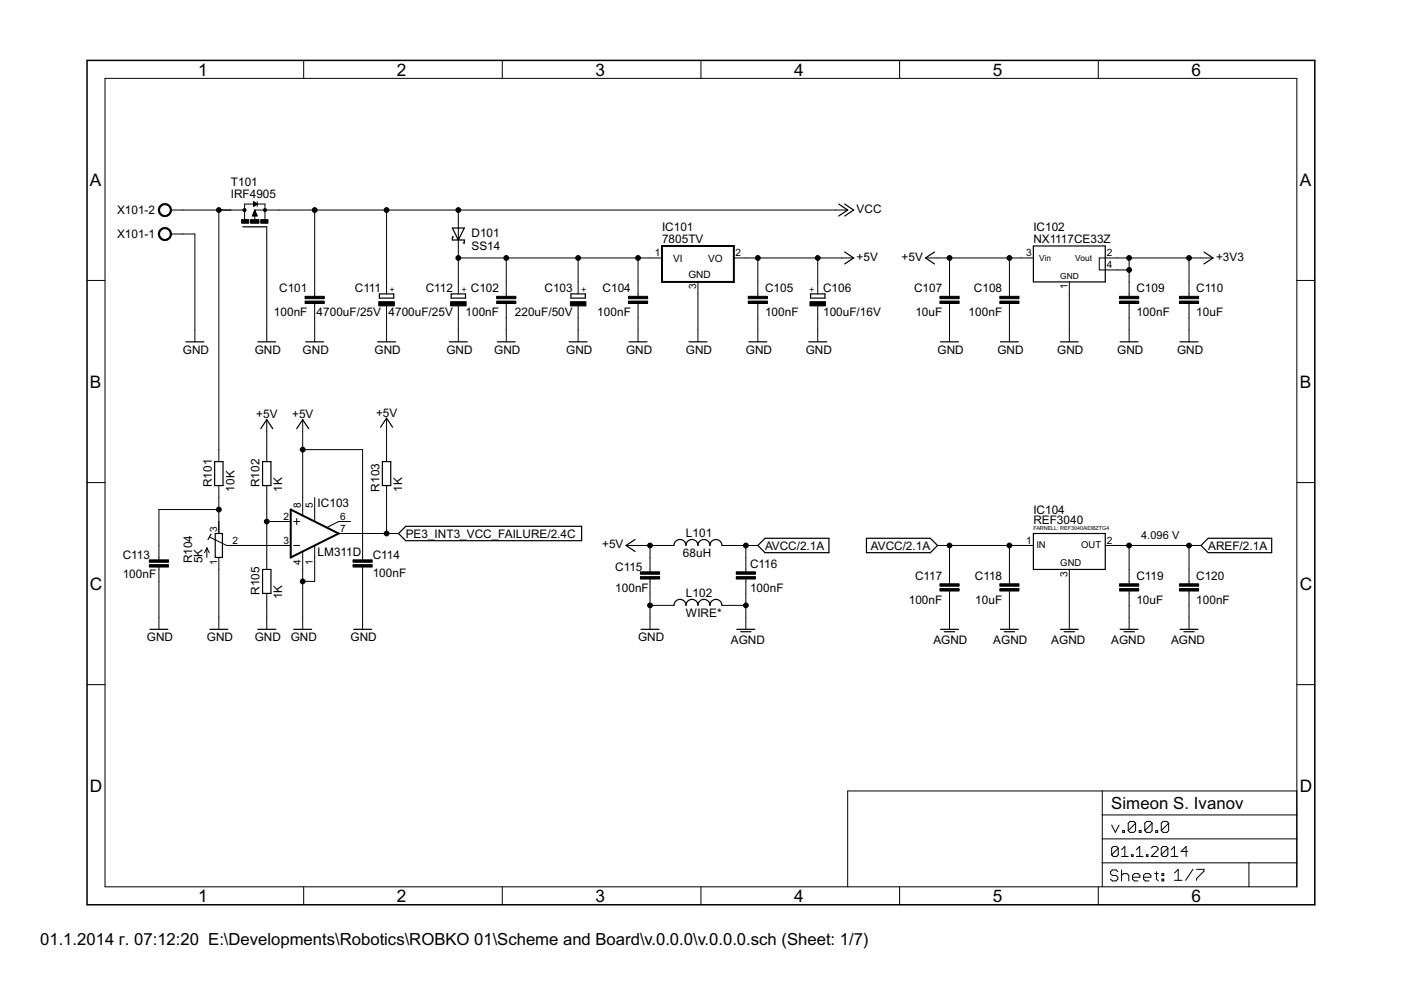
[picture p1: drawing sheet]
<svg xmlns="http://www.w3.org/2000/svg" width="297mm" height="210mm" viewBox="0 0 297 210" stroke-linecap="round" stroke-linejoin="round" font-family="sans-serif">
<g fill="#000" stroke="#000" stroke-width=".25">
<path d="M51.5 48.1h5.1zM95.9 48.3l1.3 2.6zM95.9 50.2v.7zM95.9 50.2h.3zM98.4 48.3l-1.2 2.6zM95.9 50.9h1.3zM98.4 50.9v.6zM97.2 50.9h1.2zM95.9 48.3h2.5zM98.2 51.5h.2zM177.8 45.8l1.9-1.3zM179.1 53.4l1.9 1.3z"/>
<path d="M179.1 45.8l1.9-1.3zM177.8 43.3l1.9 1.2zM179.1 56l1.9-1.3zM179.1 43.3l1.9 1.2zM196.2 54.7l1.9-1.3zM196.2 54.7l1.9 1.3zM219.1 52.2v2.5zM219.1 52.2h15.2zM219.1 54.7v5.1zM234.3 52.2v7.6zM219.1 59.8h15.2zM255.3 56l1.9-1.3z"/>
<path d="M255.3 53.4l1.9 1.3zM39.4 72.5h3.8zM54.7 72.5h3.8zM64.8 72.5h3.8zM80.1 72.5h3.8zM80.4 62.3v.9zM80.4 63.2h3.1zM83.5 62.3v.9zM80.4 62.3h3.1zM95.3 72.5h3.8zM95.7 62.3v.9zM95.7 63.2h3z"/>
<path d="M98.7 62.3v.9zM95.7 62.3h3zM105.4 72.5h3.8zM120.7 72.5h3.8zM121.1 62.3v.9zM121.1 63.2h3zM124.1 62.3v.9zM121.1 62.3h3zM133.4 72.5h3.8zM146.1 72.5h3.8zM158.8 72.5h3.8zM171.5 72.5h3.8z"/>
<path d="M171.9 63.2h3zM171.9 62.3v.9zM171.9 62.3h3zM174.9 62.3v.9zM199.4 72.5h3.8zM212.1 72.5h3.8zM224.8 72.5h3.8zM237.5 72.5h3.8zM250.2 72.5h3.8zM45.5 97.9v5.1zM45.5 97.9h1.8zM55.7 97.9v5.1z"/>
<path d="M56.6 89l-1.3 1.9zM55.7 97.9h1.7zM56.6 89l1.2 1.9zM64.2 89l-1.3 1.9zM64.2 89l1.2 1.9zM81.1 97.9v5.1zM82 88.7l-1.3 1.9zM81.1 97.9h1.7zM82 88.7l1.2 1.9zM44.7 113.2l-.6 1.2zM45.6 113.1v5.1zM45.6 118.2h1.6z"/>
<path d="M45.6 113.1h.8zM46.4 113.1h.8zM47.2 113.1v5.1zM47.3 97.9v5.1zM45.5 103h1.8zM57.4 97.9v5.1zM55.7 103h1.7zM82.8 97.9v5.1zM81.1 103h1.7zM84.5 113.1l1.5-1.5zM84.5 113.1l1.5 1.5zM86 111.6h37.3z"/>
<path d="M86 114.6h37.3zM123.3 111.6v3zM132.7 115.7l1.9 1.2zM132.7 115.7l1.9-1.3zM160.7 115.7l1.5-1.6zM160.7 115.7l1.5 1.5zM162.2 114.1h13.5zM162.2 117.2h13.5zM175.7 114.1v3.1zM183.7 114.1v3.1zM183.7 117.2h13.6zM183.7 114.1h13.6z"/>
<path d="M198.8 115.7l-1.5 1.5zM197.3 114.1l1.5 1.6zM219.1 113.1h15.2zM234.3 113.1v7.6zM254.6 115.7l1.6-1.6zM254.6 115.7l1.6 1.5zM256.2 114.1h13.4zM256.2 117.2h13.4zM269.6 114.1v3.1zM31.8 133.4h3.8zM44.5 133.4h3.8zM54.7 133.4h3.8z"/>
<path d="M55.7 120.7v5.1zM57.4 120.7v5.1zM55.7 120.7h1.7zM55.7 125.8h1.7zM62.3 133.4h3.8zM75 133.4h3.8zM135.9 133.4h3.8zM157 133.9h2.2zM156.2 133.4h3.8zM200.2 133.9h2.2zM199.4 133.4h3.8zM212.9 133.9h2.2z"/>
<path d="M212.1 133.4h3.8zM219.1 113.1v7.6zM219.1 120.7h5.1zM224.8 133.4h3.8zM225.6 133.9h2.2zM224.2 120.7h10.1zM237.5 133.4h3.8zM238.3 133.9h2.2zM250.2 133.4h3.8zM251 133.9h2.2z"/>
</g>
<g fill="#000" stroke="#000" stroke-width=".21">
<path d="M22.3 16.6v171.4zM64.4 12.8v3.8zM106.5 12.8v3.8zM148.6 12.8v3.8zM190.7 12.8v3.8zM232.9 12.8v3.8zM22.3 16.6h252.7zM18.5 59.5h3.8zM36.2 49.6h2.6zM36.2 44.5h2.6zM38.8 49.6h2.5zM38.8 44.5h10.1z"/>
<path d="M41.3 49.6v20.3zM46.4 44.5h2.5zM48.9 44.5h2.6zM51.9 44.5v2.1zM51.5 44.5h.4zM51.9 43.3h2zM51.9 43.3v1.2zM54 44.5l-.5 1.3zM53.6 45.7h.9zM53.6 45.6h.8zM53.7 45.5h.7zM53.7 45.3h.6z"/>
<path d="M53.7 45.2h.6zM53.8 42.8v1zM53.8 42.8l.7 .5zM53.8 43.6h.2zM53.8 43.5h.3zM53.8 43.4h.5zM53.8 43.3h.7zM53.8 43.2h.6zM53.8 43.1h.4zM53.8 42.9h.2zM53.8 45.1h.4zM53.8 45h.4z"/>
<path d="M53.9 44.9h.2zM53.9 44.7h.2zM54 44.5v2.2zM54 44.5l.5 1.3zM54 44.5h2.2zM53.5 45.8h1zM53.8 43.8l.7-.5zM54.5 43.3v.5zM54.5 42.8v.5zM54.5 43.3h1.7zM56.2 43.3v1.2zM56.2 44.5v2z"/>
<path d="M56.6 48.1v1.5zM56.2 44.5h.4zM56.6 44.5h2.5zM59.1 44.5h7.6zM66.7 59.8v2.5zM66.7 44.5h15.3zM66.7 44.5v15.3zM82 59.8v2.5zM82 44.5v15.3zM82 44.5h15.2zM97.2 59.8v2.5zM97.2 47.1v2.5z"/>
<path d="M97.2 49.6v2.6zM97.2 44.5h80zM97.2 44.5v2.6zM97.2 54.7h10.1zM97.2 54.7v5.1zM97.2 52.2v2.5zM107.3 59.8v2.5zM107.3 54.7h15.3zM107.3 54.7v5.1zM122.6 59.8v2.5zM122.6 54.7v5.1zM122.6 54.7h12.7z"/>
<path d="M135.3 59.8v2.5zM135.3 54.7h2.5zM135.3 54.7v5.1zM137.8 54.7h2.6zM155.6 54.7h2.5zM158.1 54.7h2.6zM160.7 59.8v2.5zM160.7 54.7v5.1zM160.7 54.7h12.7zM173.4 59.8v2.5zM173.4 54.7h5.1zM173.4 54.7v5.1z"/>
<path d="M177.2 44.5h2.5zM178.5 54.7h2.5zM196.2 54.7h2.6zM201.3 59.8v2.5zM201.3 54.7v5.1zM201.3 54.7h12.7zM198.8 54.7h2.5zM214 59.8v2.5zM214 54.7h2.6zM214 54.7v5.1zM216.6 54.7h2.5zM233.1 54.7v2.5z"/>
<path d="M233.1 54.7h1.2zM233.1 57.2h1.2zM234.3 57.2h2.6zM234.3 54.7h2.6zM236.9 54.7h2.5zM239.4 59.8v2.5zM239.4 54.7h12.7zM239.4 57.2v2.6zM239.4 54.7v2.5zM236.9 57.2h2.5zM252.1 59.8v2.5zM252.1 54.7h2.5z"/>
<path d="M252.1 54.7v5.1zM254.6 54.7h2.6zM275 59.5h3.8zM41.3 69.9v2.6zM56.6 69.9v2.6zM56.6 49.6v20.3zM66.7 64.9v2.5zM66.7 62.3v.5zM66.7 64.3v.6zM66.7 69.9v2.6zM66.7 67.4v2.5zM82 64.9v2.5z"/>
<path d="M82 69.9v2.6zM82 67.4v2.5zM97.2 64.9v2.5zM97.2 69.9v2.6zM97.2 67.4v2.5zM107.3 64.9v2.5zM107.3 62.3v.5zM107.3 64.3v.6zM107.3 69.9v2.6zM107.3 67.4v2.5zM122.6 69.9v2.6zM122.6 64.9v2.5z"/>
<path d="M122.6 67.4v2.5zM135.3 64.9v2.5zM135.3 62.3v.5zM135.3 64.3v.6zM135.3 69.9v2.6zM135.3 67.4v2.5zM148 59.8v2.5zM148 69.9v2.6zM148 62.3v7.6zM160.7 64.9v2.5zM160.7 62.3v.5zM160.7 64.3v.6z"/>
<path d="M160.7 69.9v2.6zM160.7 67.4v2.5zM173.4 69.9v2.6zM173.4 64.9v2.5zM173.4 67.4v2.5zM201.3 69.9v2.6zM201.3 64.9v2.5zM201.3 62.3v.5zM201.3 64.3v.6zM201.3 67.4v2.5zM214 64.9v2.5zM214 62.3v.5z"/>
<path d="M214 64.3v.6zM214 69.9v2.6zM214 67.4v2.5zM226.7 69.9v2.6zM226.7 59.8v2.5zM226.7 62.3v7.6zM239.4 64.9v2.5zM239.4 62.3v.5zM239.4 64.3v.6zM239.4 69.9v2.6zM239.4 67.4v2.5zM252.1 69.9v2.6z"/>
<path d="M252.1 64.9v2.5zM252.1 62.3v.5zM252.1 64.3v.6zM252.1 67.4v2.5zM46.4 95.3v2.6zM46.4 44.5v50.8zM56.6 95.3v2.6zM56.6 89v2.5zM56.6 91.5v3.8zM64.2 89v2.5zM64.2 91.5v3.8zM64.2 95.3h12.7z"/>
<path d="M82 88.7v2.5zM82 95.3v2.6zM82 91.2v4.1zM18.5 102.3h3.8zM33.7 115.7v2.5zM33.7 118.2v.5zM33.7 108v7.7zM33.7 108h12.7zM43.9 116.2v2zM43.9 116.2l-.6 1zM43.9 116.2l.5 1zM46.4 110.6v2.5z"/>
<path d="M46.4 103v2.5zM46.4 108v2.6zM46.4 105.5v2.5zM44.5 113.9l3.5 1.8zM48 115.7h.9zM48.9 115.7h2.6zM51.5 115.7h7.6zM56.6 103v2.5zM56.6 118.2v2.5zM56.6 105.5v5.1zM56.6 110.6v7.6zM59.1 115.7h2.5z"/>
<path d="M59.1 110.6h2.5zM56.6 110.6h2.5zM62.3 110.6h1.2zM62.3 115.7h1.2zM62.9 109.9v1.3zM64.2 108v1.2zM64.2 117v1.2zM64.2 105.5v2.5zM64.2 95.3v10.2zM66.7 105.5v2.5zM66.7 108v2.5zM66.7 115.7v2.5z"/>
<path d="M69.3 111.8l2.5-1.2zM71.8 110.6h2.5zM71.8 113.1h2.5zM76.9 115.7v2.5zM76.9 118.2v.5zM76.9 95.3v20.4zM82 103v2.5zM82 105.5v7.6zM74.3 113.1h7.7zM82 113.1h2.5zM132.7 115.7h2.6zM135.3 115.7h2.5z"/>
<path d="M137.8 118.2v2.5zM137.8 115.7v2.5zM140.4 115.7h2.5zM137.8 115.7h2.6zM153.1 115.7h2.5zM155.6 115.7h2.5zM158.1 118.2v2.5zM158.1 115.7v2.5zM158.1 115.7h2.6zM198.8 115.7h2.5zM201.3 115.7v5zM201.3 115.7h12.7z"/>
<path d="M216.6 115.7h2.5zM214 115.7h2.6zM234.3 115.7h2.6zM236.9 115.7h2.5zM239.4 115.7v5zM239.4 115.7h12.7zM252.1 115.7h2.5zM275 102.3h3.8zM33.7 120.7v2.6zM33.7 120.2v.5zM33.7 130.9v2.5zM33.7 123.3v7.6z"/>
<path d="M46.4 118.2v2.5zM46.4 130.9v2.5zM46.4 120.7v10.2zM56.6 125.8v2.6zM56.6 130.9v2.5zM56.6 128.4v2.5zM64.2 118.2v2.5zM64.2 130.9v2.5zM64.2 123.3v7.6zM64.2 120.7v2.6zM64.2 123.3h2.5zM66.7 118.2v2.5z"/>
<path d="M66.7 120.7v2.6zM76.9 120.7v2.6zM76.9 120.2v.5zM76.9 130.9v2.5zM76.9 123.3v7.6zM137.8 123.3v2.5zM137.8 120.7v.5zM137.8 122.8v.5zM137.8 130.9v2.5zM137.8 128.4v2.5zM137.8 125.8v2.6zM140.4 128.4h2.5z"/>
<path d="M137.8 128.4h2.6zM153.1 128.4h2.5zM155.6 128.4h2.5zM158.1 123.3v2.5zM158.1 120.7v.5zM158.1 122.8v.5zM158.1 130.9v2.5zM158.1 128.4v2.5zM158.1 125.8v2.6zM201.3 120.7v2.6zM201.3 125.8v2.6zM201.3 123.3v.5z"/>
<path d="M201.3 125.3v.5zM201.3 130.9v2.5zM201.3 128.4v2.5zM214 120.7v2.6zM214 125.8v2.6zM214 123.3v.5zM214 125.3v.5zM214 130.9v2.5zM214 128.4v2.5zM214 115.7v5zM226.7 120.7v2.6zM226.7 130.9v2.5z"/>
<path d="M226.7 123.3v7.6zM239.4 120.7v2.6zM239.4 125.8v2.6zM239.4 123.3v.5zM239.4 125.3v.5zM239.4 130.9v2.5zM239.4 128.4v2.5zM252.1 120.7v2.6zM252.1 125.8v2.6zM252.1 123.3v.5zM252.1 125.3v.5zM252.1 130.9v2.5z"/>
<path d="M252.1 128.4v2.5zM252.1 115.7v5zM18.5 145.2h3.8zM275 145.2h3.8zM179.7 167.7h54zM233.7 167.7h41.3zM233.7 177.9h41.3zM233.7 172.8v5.1zM233.7 172.8h41.3zM233.7 167.7v5.1zM235.7 174.9l.8 1.6zM236 179.5l-.3 .3z"/>
<path d="M236 179.5h.7zM237.3 174.9l-.8 1.6zM236.7 179.5l.4 .3zM237.1 179.8v1.4zM238 176.1v.4zM238 176.1h.4zM238.4 176.1v.4zM238 176.5h.4zM238.5 179.5v2.1zM239.2 174.5v1.6zM239.2 174.5l.4-.3zM239.2 176.1l1.6-1.6z"/>
<path d="M239.6 174.2h.8zM239.2 176.1l.4 .4zM240.4 174.2l.4 .3zM239.6 176.5h.8zM240.8 174.5v1.6zM240.4 176.5l.4-.4zM241.5 176.1v.4zM241.5 176.1h.4zM241.6 179.5v2.1zM241.9 176.1v.4zM241.5 176.5h.4zM242.7 174.5v1.6z"/>
<path d="M242.7 174.5l.4-.3zM244.3 174.5l-1.6 1.6zM243.1 174.2h.8zM242.7 176.1l.4 .4zM243.9 174.2l.4 .3zM243.1 176.5h.8zM244.3 174.5v1.6zM244.3 176.1l-.4 .4zM244.5 179.5l-.4 .3zM245 176.1v.4zM245 176.1h.4zM244.5 179.5h.7z"/>
<path d="M245.4 176.1v.4zM245 176.5h.4zM245.2 179.5l.3 .3zM246.2 174.5v1.6zM246.2 174.5l.4-.3zM246.2 176.1l1.6-1.6zM246.5 179.5l-.3 .3zM246.5 179.5h.8zM246.6 174.2h.8zM246.2 176.1l.4 .4zM247.3 179.5l.3 .3zM247.4 174.2l.4 .3z"/>
<path d="M246.6 176.5h.8zM247.6 179.8v1.4zM247.8 174.5v1.6zM247.8 176.1l-.4 .4zM249 179.5v2.1zM251.5 179.5l-1.1 1zM275 172.8v5.1zM275 167.7v5.1zM22.3 188h252.7zM64.4 188v3.8zM106.5 188v3.8zM148.6 188v3.8z"/>
<path d="M179.7 167.7v20.3zM190.7 188v3.8zM232.9 188v3.8zM233.7 182.9v5.1zM233.7 177.9v5zM235.4 184.8v.4zM235.4 185.2l.4 .4zM235.7 179.8v1.4zM235.7 181.2l1.4-1.4zM235.4 184.8l.4-.4zM235.8 185.6h.8zM235.4 186.4l.4 .4z"/>
<path d="M235.7 181.2l.3 .4zM235.8 184.4h.8zM236.6 185.6l.4 .4zM235.8 186.8h.8zM236 181.6h.7zM236.6 184.4l.4 .4zM237 186v.4zM237 186.4l-.4 .4zM237.1 181.2l-.4 .4zM237.8 180.2l.7-.7zM237.8 181.6h1.4zM237.8 184.4v2.4z"/>
<path d="M237.8 185.6l.4-.4zM238.2 185.2h.8zM239 185.2l.3 .4zM239.3 185.6v1.2zM239.9 181.2v.4zM239.9 181.2h.3zM240.1 185.6v.8zM240.1 185.6l.4-.4zM240.2 181.2v.4zM239.9 181.6h.3zM240.1 186.4l.4 .4zM240.5 185.2h.8z"/>
<path d="M240.9 180.2l.7-.7zM240.9 181.6h1.5zM240.5 186.8h.8zM241.3 185.2l.4 .4zM241.7 185.6v.4zM240.1 186h1.6zM242.5 185.6v.8zM242.5 185.6l.3-.4zM242.5 186.4l.3 .4zM242.8 185.2h.8zM243.1 181.2v.4zM243.1 181.2h.3z"/>
<path d="M243.4 181.2v.4zM243.1 181.6h.3zM242.8 186.8h.8zM243.6 185.2l.4 .4zM244 185.6v.4zM242.5 186h1.5zM244.1 181.6l1.4-1.4zM244.8 185.2h.8zM245.2 184.8v1.6zM245.2 186.4l.4 .4zM244.1 181.6h1.4zM245.5 179.8v.4z"/>
<path d="M246.2 179.8v1.4zM246.2 181.2l1.4-1.4zM246.4 185.2h.3zM246.4 185.2v.4zM246.4 186.4h.3zM246.4 186.4v.4zM246.2 181.2l.3 .4zM246.7 185.2v.4zM246.4 185.6h.3zM246.7 186.4v.4zM246.4 186.8h.3zM246.5 181.6h.8z"/>
<path d="M247.6 181.2l-.3 .4zM248.3 180.2l.7-.7zM248.3 181.6h1.4zM249 185.1l.8-.8zM249 186.6h1.6zM249.8 184.3v2.3zM250.4 180.5h1.4zM252.9 184.3l-1.5 2.3zM251.5 179.5v2.1zM253.7 184.3h1.6zM253.7 186.3v.3zM255.3 184.3v.4z"/>
<path d="M255.3 184.7l-1.6 1.6zM264.8 182.9v5.1zM264.8 182.9h10.2zM233.7 182.9h31.1zM275 182.9v5.1zM275 177.9v5zM275 16.6v171.4z"/>
<path d="M34 48.7a1.4 1.4 0 0 1 2.2 .2 1.4 1.4 0 0 1-.9 2.1 1.4 1.4 0 0 1-1.7-1.4h.2a1.14 1.14 0 0 1 1.6-1 1.14 1.14 0 0 1 .3 1.9 1.14 1.14 0 0 1-1.8-.6l-.1-.3h-.2z" fill-rule="evenodd"/>
<path d="M34 43.6a1.4 1.4 0 0 1 2.2 .2 1.4 1.4 0 0 1-.9 2.1 1.4 1.4 0 0 1-1.7-1.4h.2a1.14 1.14 0 0 1 1.6-1 1.14 1.14 0 0 1 .3 1.9 1.14 1.14 0 0 1-1.8-.6l-.1-.3h-.2z" fill-rule="evenodd"/>
<path d="M51.6 44.3h.5v.5h-.5z" fill-rule="evenodd"/>
<path d="M55.9 44.3h.5v.5h-.5z" fill-rule="evenodd"/>
<circle cx="46.4" cy="44.5" r=".51"/>
<circle cx="66.7" cy="44.5" r=".51"/>
<circle cx="82" cy="44.5" r=".51"/>
<circle cx="97.2" cy="54.7" r=".51"/>
<circle cx="97.2" cy="44.5" r=".51"/>
<circle cx="107.3" cy="54.7" r=".51"/>
<circle cx="122.6" cy="54.7" r=".51"/>
<circle cx="135.3" cy="54.7" r=".51"/>
<circle cx="160.7" cy="54.7" r=".51"/>
<circle cx="173.4" cy="54.7" r=".51"/>
<circle cx="201.3" cy="54.7" r=".51"/>
<circle cx="214" cy="54.7" r=".51"/>
<circle cx="239.4" cy="54.7" r=".51"/>
<circle cx="239.4" cy="57.2" r=".51"/>
<circle cx="252.1" cy="54.7" r=".51"/>
<circle cx="64.2" cy="95.3" r=".51"/>
<circle cx="46.4" cy="108" r=".51"/>
<circle cx="56.6" cy="110.6" r=".51"/>
<circle cx="82" cy="113.1" r=".51"/>
<circle cx="137.8" cy="115.7" r=".51"/>
<circle cx="158.1" cy="115.7" r=".51"/>
<circle cx="201.3" cy="115.7" r=".51"/>
<circle cx="214" cy="115.7" r=".51"/>
<circle cx="239.4" cy="115.7" r=".51"/>
<circle cx="252.1" cy="115.7" r=".51"/>
<circle cx="64.2" cy="123.3" r=".51"/>
<circle cx="137.8" cy="128.4" r=".51"/>
<circle cx="158.1" cy="128.4" r=".51"/>
</g>
<path d="M18.5 12.8v179zM18.5 12.8h260.3zM18.5 191.8h260.3zM278.8 12.8v179z" fill="#000" stroke="#000" stroke-width=".32"/>
<g fill="#000" stroke="#000" stroke-width=".21">
<path d="M51.2 46.6h1.5v.7h-1.5zM53.1 46.6h1.8v.7h-1.8zM55.3 46.6h1.5v.7h-1.5zM64.7 63.8h4v.5h-4zM64.7 62.8h4v.5h-4zM80.3 64h3.3v.9h-3.3zM95.5 64h3.3v.9h-3.3zM105.3 63.8h4.1v.5h-4.1zM105.3 62.8h4.1v.5h-4.1zM120.9 64h3.3v.9h-3.3zM133.2 63.8h4.1v.5h-4.1zM133.2 62.8h4.1v.5h-4.1z"/>
<path d="M158.6 63.8h4.1v.5h-4.1zM158.6 62.8h4.1v.5h-4.1zM171.7 64h3.3v.9h-3.3zM199.3 63.8h4v.5h-4zM199.3 62.8h4v.5h-4zM212 63.8h4v.5h-4zM212 62.8h4v.5h-4zM237.4 63.8h4v.5h-4zM237.4 62.8h4v.5h-4zM250.1 63.8h4v.5h-4zM250.1 62.8h4v.5h-4zM31.7 119.7h4v.5h-4z"/>
<path d="M31.7 118.7h4v.5h-4zM74.8 118.7h4.1v.5h-4.1zM74.8 119.7h4.1v.5h-4.1zM135.8 122.3h4v.5h-4zM135.8 121.2h4v.6h-4zM156.1 122.3h4.1v.5h-4.1zM156.1 121.2h4.1v.6h-4.1zM199.3 124.8h4v.5h-4zM199.3 123.8h4v.5h-4zM212 124.8h4v.5h-4zM212 123.8h4v.5h-4zM237.4 124.8h4v.5h-4z"/>
<path d="M237.4 123.8h4v.5h-4zM250.1 124.8h4v.5h-4zM250.1 123.8h4v.5h-4z"/>
</g>
<path d="M140.4 59.8h15.2zM140.4 52.2v7.6zM155.6 52.2v7.6zM140.4 52.2h15.2zM61.6 108v10.2zM61.6 108l10.2 5.1zM61.6 118.2l10.2-5.1z" fill="#000" stroke="#000" stroke-width=".42"/>
<path d="M142.9 115.7a1.27 1.27 0 0 1 1.3-1.3 1.27 1.27 0 0 1 1.2 1.3 1.27 1.27 0 0 1 1.3-1.3 1.27 1.27 0 0 1 1.3 1.3 1.27 1.27 0 0 1 1.2-1.3 1.27 1.27 0 0 1 1.3 1.3 1.27 1.27 0 0 1 1.3-1.3 1.27 1.27 0 0 1 1.3 1.3M142.9 128.4a1.27 1.27 0 0 1 1.3-1.3 1.27 1.27 0 0 1 1.2 1.3 1.27 1.27 0 0 1 1.3-1.3 1.27 1.27 0 0 1 1.3 1.3 1.27 1.27 0 0 1 1.2-1.3 1.27 1.27 0 0 1 1.3 1.3 1.27 1.27 0 0 1 1.3-1.3 1.27 1.27 0 0 1 1.3 1.3" fill="none" stroke="#000" stroke-width=".25"/>
<g font-size="4.1">
<text x="42" y="16">1</text>
<text x="84.1" y="16">2</text>
<text x="126.3" y="16">3</text>
<text x="168.4" y="16">4</text>
<text x="210.5" y="16">5</text>
<text x="252.6" y="16">6</text>
<text x="19.1" y="39.3">A</text>
<text x="275.6" y="39.3">A</text>
<text x="19.1" y="82.2">B</text>
<text x="275.6" y="82.2">B</text>
<text x="19.1" y="125">C</text>
<text x="275.6" y="125">C</text>
<text x="19.1" y="167.9">D</text>
<text x="275.6" y="167.9">D</text>
<text x="42" y="191.2">1</text>
<text x="84.1" y="191.2">2</text>
<text x="126.3" y="191.2">3</text>
<text x="168.4" y="191.2">4</text>
<text x="210.5" y="191.2">5</text>
<text x="252.6" y="191.2">6</text>
</g>
<g font-size="4">
<text x="235.6" y="171.5">Simeon S. Ivanov</text>
<text x="8.5" y="200.4">01.1.2014 г. 07:12:20 E:\Developments\Robotics\ROBKO 01\Scheme and Board\v.0.0.0\v.0.0.0.sch (Sheet: 1/7)</text>
</g>
<g font-size="2.8">
<text x="48.9" y="39.5">T101</text>
<text x="24.8" y="45.4">X101-2</text>
<text x="48.9" y="42">IRF4905</text>
<text x="181.6" y="45.2">VCC</text>
<text x="24.8" y="50.5">X101-1</text>
<text x="100" y="53.1">SS14</text>
<text x="100" y="50.3">D101</text>
<text x="140.4" y="51.5">7805TV</text>
<text x="140.4" y="49">IC101</text>
<text x="219.1" y="51.5">NX1117CE33Z</text>
<text x="219.1" y="49">IC102</text>
<text x="181.6" y="55.3">+5V</text>
<text x="191.2" y="55.3">+5V</text>
<text x="257.8" y="55.3">+3V3</text>
<text x="59.2" y="61.9">C101</text>
<text x="75.2" y="61.8">C111</text>
<text x="90.3" y="61.8">C112</text>
<text x="99.8" y="61.9">C102</text>
<text x="115.4" y="61.8">C103</text>
<text x="127.8" y="61.9">C104</text>
<text x="162.2" y="61.9">C105</text>
<text x="174.5" y="61.8">C106</text>
<text x="193.8" y="61.9">C107</text>
<text x="206.5" y="61.9">C108</text>
<text x="240.9" y="61.9">C109</text>
<text x="253.6" y="61.9">C110</text>
<text x="58.1" y="67">100nF</text>
<text x="67.1" y="66.9">4700uF/25V</text>
<text x="82.4" y="66.9">4700uF/25V</text>
<text x="98.7" y="67">100nF</text>
<text x="109.2" y="66.9">220uF/50V</text>
<text x="126.6" y="67">100nF</text>
<text x="162.2" y="67">100nF</text>
<text x="174.5" y="66.9">100uF/16V</text>
<text x="194.1" y="67">10uF</text>
<text x="205.4" y="67">100nF</text>
<text x="240.9" y="67">100nF</text>
<text x="253.6" y="67">10uF</text>
<text x="38.8" y="75">GND</text>
<text x="54" y="75">GND</text>
<text x="64.2" y="75">GND</text>
<text x="79.4" y="75">GND</text>
<text x="94.6" y="75">GND</text>
<text x="104.8" y="75">GND</text>
<text x="120" y="75">GND</text>
<text x="132.7" y="75">GND</text>
<text x="145.4" y="75">GND</text>
<text x="158.1" y="75">GND</text>
<text x="170.8" y="75">GND</text>
<text x="198.8" y="75">GND</text>
<text x="211.5" y="75">GND</text>
<text x="224.2" y="75">GND</text>
<text x="236.9" y="75">GND</text>
<text x="249.6" y="75">GND</text>
<text x="54.3" y="88.7">+5V</text>
<text x="61.9" y="88.7">+5V</text>
<text x="79.7" y="88.4">+5V</text>
<text x="44.9" y="103.3" transform="rotate(-90 44.9 103.3)">R101</text>
<text x="49.7" y="104.2" transform="rotate(-90 49.7 104.2)">10K</text>
<text x="55.1" y="103.3" transform="rotate(-90 55.1 103.3)">R102</text>
<text x="59.9" y="104.2" transform="rotate(-90 59.9 104.2)">1K</text>
<text x="67.3" y="107.4">IC103</text>
<text x="80.4" y="104.2" transform="rotate(-90 80.4 104.2)">R103</text>
<text x="85.2" y="104.2" transform="rotate(-90 85.2 104.2)">1K</text>
<text x="86" y="114">PE3_INT3_VCC_FAILURE/2.4C</text>
<text x="145.4" y="113.9">L101</text>
<text x="219.1" y="111.2">REF3040</text>
<text x="219.1" y="109">IC104</text>
<text x="26" y="118.4">C113</text>
<text x="40.7" y="119.5" transform="rotate(-90 40.7 119.5)">R104</text>
<text x="42.9" y="119.5" transform="rotate(-90 42.9 119.5)">5K</text>
<text x="67.3" y="117.9">LM311D</text>
<text x="79" y="118.4">C114</text>
<text x="127.7" y="116.3">+5V</text>
<text x="144.8" y="118.2">68uH</text>
<text x="162.2" y="116.5">AVCC/2.1A</text>
<text x="184.7" y="116.5">AVCC/2.1A</text>
<text x="256.2" y="116.5">AREF/2.1A</text>
<text x="26" y="122.6">100nF</text>
<text x="79" y="122.3">100nF</text>
<text x="130.5" y="125.4">100nF</text>
<text x="130.5" y="121">C115</text>
<text x="159" y="125.4">100nF</text>
<text x="159" y="120.3">C116</text>
<text x="194" y="122.9">C117</text>
<text x="206.7" y="122.9">C118</text>
<text x="240.9" y="122.9">C119</text>
<text x="253.6" y="122.9">C120</text>
<text x="55.1" y="126.1" transform="rotate(-90 55.1 126.1)">R105</text>
<text x="59.9" y="127.1" transform="rotate(-90 59.9 127.1)">1K</text>
<text x="145.4" y="130.9">WIRE*</text>
<text x="145.4" y="126.6">L102</text>
<text x="192.7" y="128">100nF</text>
<text x="206.8" y="128">10uF</text>
<text x="240.9" y="128">10uF</text>
<text x="253.6" y="128">100nF</text>
<text x="31.2" y="136">GND</text>
<text x="43.9" y="136">GND</text>
<text x="54" y="136">GND</text>
<text x="61.6" y="136">GND</text>
<text x="74.3" y="136">GND</text>
<text x="135.3" y="136">GND</text>
<text x="155" y="136.6">AGND</text>
<text x="197.9" y="136.6">AGND</text>
<text x="210.6" y="136.6">AGND</text>
<text x="222.9" y="136.6">AGND</text>
<text x="235.6" y="136.6">AGND</text>
<text x="248.3" y="136.6">AGND</text>
</g>
<text font-size="2.6" x="241.9" y="114.4">4.096 V</text>
<g font-size="2.4">
<text x="138.8" y="54.3">1</text>
<text x="142.7" y="55.5">VI</text>
<text x="145.9" y="59">GND</text>
<text x="150.2" y="55.5">VO</text>
<text x="156" y="54.3">2</text>
<text x="217.5" y="54.3">3</text>
<text x="234.7" y="56.9">4</text>
<text x="234.7" y="54.3">2</text>
<text x="147.6" y="61.3" transform="rotate(-90 147.6 61.3)">3</text>
<text x="226.3" y="61.3" transform="rotate(-90 226.3 61.3)">1</text>
<text x="63.8" y="107.7" transform="rotate(-90 63.8 107.7)">8</text>
<text x="66.4" y="107.7" transform="rotate(-90 66.4 107.7)">5</text>
<text x="46" y="112.8" transform="rotate(-90 46 112.8)">3</text>
<text x="60.1" y="110.2">2</text>
<text x="72.1" y="110.2">6</text>
<text x="72.1" y="112.8">7</text>
<text x="46" y="119.7" transform="rotate(-90 46 119.7)">1</text>
<text x="49.3" y="115.3">2</text>
<text x="60.1" y="115.3">3</text>
<text x="63.8" y="119.7" transform="rotate(-90 63.8 119.7)">4</text>
<text x="66.4" y="119.7" transform="rotate(-90 66.4 119.7)">1</text>
<text x="217.5" y="115.3">1</text>
<text x="234.7" y="115.3">2</text>
<text x="226.3" y="122.3" transform="rotate(-90 226.3 122.3)">3</text>
</g>
<g font-size="2.2">
<text x="219.7" y="116.3">IN</text>
<text x="229.2" y="116.3">OUT</text>
<text x="224.8" y="120.1">GND</text>
</g>
<g font-size="2">
<text x="220.4" y="55.3">Vin</text>
<text x="224.8" y="59.1">GND</text>
<text x="228" y="55.3">Vout</text>
<text x="83.8" y="61.9" transform="rotate(-90 83.8 61.9)">+</text>
<text x="99" y="61.9" transform="rotate(-90 99 61.9)">+</text>
<text x="124.4" y="61.9" transform="rotate(-90 124.4 61.9)">+</text>
<text x="172.8" y="61.9" transform="rotate(-90 172.8 61.9)">+</text>
</g>
<text font-size="1.3" x="219.1" y="112.5">FARNELL: REF3040AIDBZTG4</text>
</svg>
